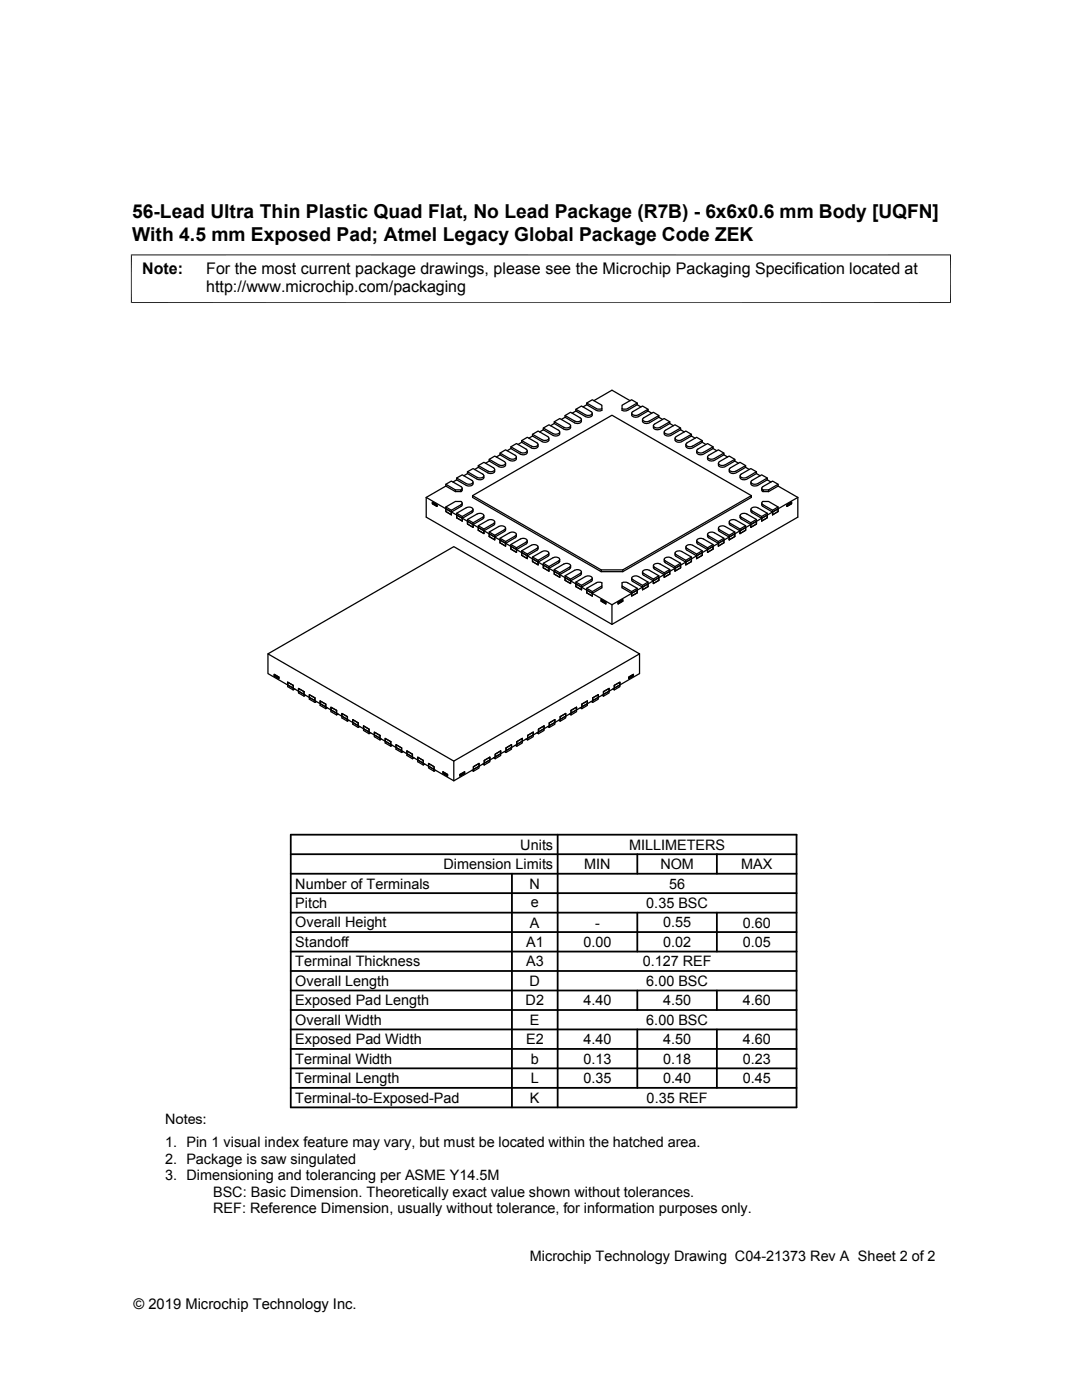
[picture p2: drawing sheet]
<svg xmlns="http://www.w3.org/2000/svg" width="216mm" height="279mm" viewBox="0 0 216 279" stroke-linecap="round" stroke-linejoin="round" font-family="sans-serif">
<g fill="none" stroke="#000" stroke-width=".25">
<path d="M125.7 80l-3.6-2.1-3.6 2.1M85 99.3l37.1 21.4 37.1-21.4M85 99.3v3.9l37.1 21.4 37.1-21.4v-3.9M89 96.6l1.9 1.2v.3M89 97v-.4l1.1-.6 1.9 1.1a.35 .35 0 0 1 .2 .3 .35 .35 0 0 1-.2 .4M89 97l-4 2.3M89 97l1.9 1.1h1.1M90.9 97.8h1.1v.3M91.1 95.4l1.9 1.1a.94 .94 0 0 0 1.4-.3l-.1-.3-2.1-1.1-1.1 .6v.4M91.1 95.8l-.7 .4M91.1 95.8l2.1 1.1a.77 .77 0 0 0 .8 .1 .77 .77 0 0 0 .4-.8M92.2 97.5v.4l-.2 .2"/>
<path d="M93.3 94.1l1.9 1.2a.96 .96 0 0 0 1.3-.4l-.1-.2-2-1.2-1.1 .6v.4M93.3 94.5l2 1.2a.77 .77 0 0 0 .9 0 .77 .77 0 0 0 .3-.7M93.3 94.5l-.8 .5M94.3 98.9l25.7 14.8M95.4 92.9l2 1.1a.96 .96 0 0 0 1.3-.3l-.2-.3-1.9-1.1-1.2 .6v.4M95.4 93.3l-.7 .4M95.4 93.3l2.1 1.1a.75 .75 0 0 0 .8 .1 .75 .75 0 0 0 .4-.8M97.6 91.7l1.9 1.1a.81 .81 0 0 0 1.4-.4l-2.2-1.4-1.1 .7v.3M97.6 92l-.7 .5M97.6 92l2.1 1.2a.77 .77 0 0 0 .8 0 .77 .77 0 0 0 .4-.7M99.8 90.4l1.9 1.1a.86 .86 0 0 0 1.3-.3l-.2-.3-1.9-1.1-1.1 .6v.4M99.8 90.8l-.8 .4"/>
<path d="M99.8 90.8l2 1.1a.77 .77 0 0 0 .9 .1 .77 .77 0 0 0 .3-.8M101.9 89.2l1.9 1.1a.89 .89 0 0 0 1.4-.4l-.2-.3-1.9-1.1-1.2 .7v.3M101.9 89.5l-.7 .5M101.9 89.5l1.9 1.1a.96 .96 0 0 0 1.4-.3v-.3M104.1 87.9l1.9 1.1a.94 .94 0 0 0 1.4-.3l-.3-.3-1.9-1.1-1.1 .6v.4M104.1 88.3l-.7 .4M104.1 88.3l2 1.1a.77 .77 0 0 0 .9 .1 .77 .77 0 0 0 .4-.8M106.3 86.7l1.9 1.1a.96 .96 0 0 0 1.3-.4l-.2-.3-1.9-1.1-1.1 .7v.3M106.3 87l-.8 .5M106.3 87l2 1.2a.77 .77 0 0 0 .8 0 .77 .77 0 0 0 .4-.7M108.4 85.4l1.9 1.1a.96 .96 0 0 0 1.4-.3l-.2-.3-2-1.1-1.1 .6v.4M108.4 85.8l-.7 .4"/>
<path d="M108.4 85.8l2.1 1.1a.75 .75 0 0 0 .8 .1 .75 .75 0 0 0 .4-.8M110.6 84.2l1.9 1.1a.81 .81 0 0 0 1.3-.4l-2.1-1.4-1.1 .7v.3M110.6 84.5l-.7 .5M110.6 84.5l2 1.2a.77 .77 0 0 0 .9 0 .77 .77 0 0 0 .4-.7M112.8 82.9l1.9 1.1a.98 .98 0 0 0 1.3-.2l-.2-.4-1.9-1.1-1.1 .6v.4M112.8 83.3l-.8 .4M112.8 83.3l2 1.1a.78 .78 0 0 0 .8 .1 .78 .78 0 0 0 .4-.8M114.9 81.7l1.9 1.1a.85 .85 0 0 0 1.4-.4l-.3-.3-1.9-1.1-1.1 .7v.3M114.9 82l-.7 .5M114.9 82l1.9 1.1a.8 .8 0 0 0 .9 .2 .8 .8 0 0 0 .5-.8M117.1 80.8v-.4l2 1.2 1-.1M117.1 80.4l1.1-.6 1.9 1.1v1l-.4 .1-.6-.1-2-1.1"/>
<path d="M117.1 80.8l-.8 .4M127.1 80.4l-1.1-.6-1.9 1.1v1l.4 .1 .7-.1 1.9-1.1M127.1 80.8v-.4l-2 1.2-1-.1M127.1 80.8l.8 .4M129.3 81.7l-1.1-.7-1.9 1.1a.41 .41 0 0 0-.2 .6 .41 .41 0 0 0 .5 .2l.8-.1 1.9-1.1v.3M129.3 82l-2 1.2a.77 .77 0 0 1-.9 0 .77 .77 0 0 1-.4-.7M129.3 82l.7 .5M131.5 82.9l-1.1-.6-2 1.1a.41 .41 0 0 0-.1 .5 .41 .41 0 0 0 .5 .2l.8-.1 1.9-1.1v.4M131.5 83.3l-1.9 1.1a.81 .81 0 0 1-.9 .1 .81 .81 0 0 1-.5-.8M131.5 83.3l.7 .4M133.6 84.2l-1.1-.7-1.9 1.1a.34 .34 0 0 0-.2 .4 .34 .34 0 0 0 .3 .3h.9l2-1.1v.3M133.6 84.5l-1.9 1.1a.79 .79 0 0 1-.9 .2 .79 .79 0 0 1-.4-.8"/>
<path d="M133.6 84.5l.8 .5M135.8 85.4l-1.1-.6-1.9 1.1a.35 .35 0 0 0-.3 .3 .35 .35 0 0 0 .3 .4h1l2-1.2v.4M135.8 85.8l-1.9 1.1a.8 .8 0 0 1-.9 .1 .8 .8 0 0 1-.5-.8M135.8 85.8l.7 .4M138 86.7l-1.2-.7-2 1.3a.73 .73 0 0 0 .4 .7 .73 .73 0 0 0 .8-.2l2-1.1v.3M138 87l-2 1.1a.8 .8 0 0 1-.9 .2 .8 .8 0 0 1-.4-.8M138 87l.7 .5M140.1 87.9l-1.1-.6-1.9 1.1a.45 .45 0 0 0-.1 .6 .45 .45 0 0 0 .5 .2l.7-.2 1.9-1.1v.4M140.1 88.3l-1.9 1.1a.81 .81 0 0 1-.9 .1 .81 .81 0 0 1-.4-.8M140.1 88.3l.8 .4M142.3 89.2l-1.1-.7-1.9 1.1a.45 .45 0 0 0-.2 .6 .45 .45 0 0 0 .6 .2l.7-.1 1.9-1.1v.3M142.3 89.5l-1.9 1.1a.81 .81 0 0 1-.9 .2 .81 .81 0 0 1-.5-.8"/>
<path d="M142.3 89.5l.7 .5M144.4 90.4l-1.1-.6-2 1.1a.45 .45 0 0 0 0 .6 .45 .45 0 0 0 .5 .2l.7-.2 1.9-1.1v.4M144.4 90.8l-1.9 1.1a.81 .81 0 0 1-.9 .1 .81 .81 0 0 1-.4-.8M144.4 90.8l.8 .4M146.6 91.7l-1.1-.7-1.9 1.1a.38 .38 0 0 0-.2 .5 .38 .38 0 0 0 .4 .2h.9l1.9-1.1v.3M146.6 92l-1.9 1.1a.79 .79 0 0 1-.9 .2 .79 .79 0 0 1-.4-.8M146.6 92l.8 .5M148.8 92.9l-1.1-.6-1.9 1.1a.37 .37 0 0 0-.3 .4 .37 .37 0 0 0 .4 .3l1-.1 1.9-1.1v.4M149.5 93.7l-.7-.4-1.9 1.1a.8 .8 0 0 1-.9 .1 .8 .8 0 0 1-.5-.8M149.9 98.9l-27.8-16-27.8 16v.4l25.7 14.8h4.3l25.6-14.8v-.4l-25.6 14.8v.4M150.9 94.1l-1.1-.6-1.9 1.1a.44 .44 0 0 0-.1 .6 .44 .44 0 0 0 .5 .2l.7-.1 1.9-1.2v.4M150.9 94.5l-1.9 1.1a.8 .8 0 0 1-.9 .2 .8 .8 0 0 1-.4-.8"/>
<path d="M150.9 94.5l.8 .5M152 97.5v.4l.2 .2h1.2M153.1 95.4l-1.1-.6-1.9 1.1a.44 .44 0 0 0-.2 .5 .44 .44 0 0 0 .6 .2l.7-.1 1.9-1.1v.4M153.1 95.8l-1.9 1.1a.81 .81 0 0 1-.9 .1 .81 .81 0 0 1-.5-.8M153.1 95.8l.7 .4M153.4 97.8h-1.2v.3M155.3 96.6l-1.9 1.2v.3M155.3 97v-.4l-1.1-.6-2 1.1a.35 .35 0 0 0-.2 .3 .35 .35 0 0 0 .2 .4M155.3 97l3.9 2.3M155.3 97l-1.9 1.1M86.3 100.2l.9 .6v.3l-.9-.6zM89 101.2l1.9-1.1h1.1a.35 .35 0 0 1 .2 .3 .35 .35 0 0 1-.2 .3l-1.9 1.1v.9l-1.1-.6v-.9l1.1 .6"/>
<path d="M91.1 102.4l1.9-1.1a.97 .97 0 0 1 1.4 .3l-.1 .3-2.1 1.2v.9l-1.1-.7zM91.1 102.4l1.1 .7M91.1 103.3v-.5l1.1 .6M92.2 100.4l-.1 .6-2 1.2-1.1-.7v.6l1.1 .6v-.5M93.3 103.7l1.9-1.1a.79 .79 0 0 1 1.3 .4l-2.1 1.3v.9l-1.1-.6zM93.3 103.7l1.1 .6M93.3 104l1.1 .7v.5l-1.1-.6zM94.4 101.6l-.1 .7-2.1 1.1v.6l-1.1-.7M95.4 104.9l2-1.1a.73 .73 0 0 1 .8-.2 .73 .73 0 0 1 .4 .7l-2 1.3v.9l-1.2-.7zM95.4 104.9l1.2 .7M95.4 105.8v-.5l1.2 .6M96.5 102.9l-.1 .6-2 1.2"/>
<path d="M97.6 106.2l1.9-1.1a.81 .81 0 0 1 1.4 .4l-2.2 1.3v.9l-1.1-.6zM97.6 106.2l1.1 .6M97.6 107.1v-.6l1.1 .7M98.7 104.1l-.1 .7-2 1.1v.6l-1.2-.7M99.8 107.4l1.9-1.1a.98 .98 0 0 1 1.3 .3l-.2 .4-1.9 1.1v.9l-1.1-.7zM99.8 107.4l1.1 .7M99.8 108.3v-.5l1.1 .6M100.9 105.4l-.2 .6-2 1.2v.5l-1.1-.6M101.9 108.7l1.2 .6M101.9 108.7l1.9-1.1a.95 .95 0 0 1 1.4 .3l-.2 .3-1.9 1.1v.9l-1.2-.6zM101.9 109l1.2 .7v.5l-1.2-.6zM103 106.6l-.1 .7-2 1.1v.6l-1.1-.7"/>
<path d="M104.1 109.9l1.9-1.1a.96 .96 0 0 1 1.4 .3l-.2 .3-2 1.2v.9l-1.1-.7zM104.1 109.9l1.1 .7M104.1 110.8v-.5l1.1 .6M105.2 107.9l-.1 .6-2 1.2M106.3 111.2l1.9-1.1a.97 .97 0 0 1 1.3 .3l-.1 .2-2 1.2v.9l-1.1-.6zM106.3 111.2l1.1 .6M106.3 112.1v-.6l1.1 .7M107.4 109.1l-.2 .6-2 1.2v.6l-1.1-.7M108.4 112.4l1.9-1.1a.97 .97 0 0 1 1.4 .3l-.2 .4-2 1.1v.9l-1.1-.7zM108.4 112.4l1.1 .7M108.4 113.3v-.5l1.1 .6M109.5 110.4l-.1 .6-2 1.2v.5l-1.1-.6"/>
<path d="M110.6 113.7l1.9-1.1a.85 .85 0 0 1 1.3 .4l-2.1 1.3v.9l-1.1-.6zM110.6 113.7l1.1 .6M110.6 114l1.1 .7v.5l-1.1-.6zM111.7 111.6l-.2 .6-2 1.2v.6l-1.1-.7M112.8 114.9l1.9-1.1a.98 .98 0 0 1 1.3 .3l-.2 .3-1.9 1.2v.9l-1.1-.7zM112.8 114.9l1.1 .7M112.8 115.3l1.1 .6v.6l-1.1-.7zM113.9 112.9l-.2 .6-2 1.2M114.9 116.2l1.1 .6M114.9 116.2l2.3-1.3 .7 .1 .3 .4-.3 .3-1.9 1.1v.9l-1.1-.6zM114.9 117.1v-.6l1.1 .7M116 114.1l-.1 .6-2 1.2"/>
<path d="M117.1 117.4l1.1 .7M118.2 115.4l-.2 .6-2 1.2v.5l-1.1-.6M120 119.7l.9 .5v.3l-.9-.5zM120.1 116.9v-.6l-.7-.1-2.3 1.2v.9l1.1 .7v-.9l1.9-1.2v.4l-1.9 1.1v.6l-1.1-.7v-.5l1.1 .6M124.1 116.9v-.6l.7-.1 2.3 1.2v.9l-1.1 .7v-.9l1.1-.7M124.3 113.7h-4.3v.4M126 118.1l-1.9-1.2v.4l1.9 1.1 1.1-.6v.5l-1.1 .7v-.6M126 115.4l.2 .6 2 1.2 1.1-.7v.6l-1.1 .6v-.5M126.1 115.2a1.11 1.11 0 0 1 1.3-.1l1.9 1.1v.9l-1.1 .6v-.9l-1.9-1.1-.2-.2zM128.2 114.1l.1 .6 2.1 1.2 1.1-.6v.5l-1.1 .7v-.6M128.2 114a1.13 1.13 0 0 1 1.4-.2l1.9 1.1v.9l-1.1 .7v-.9l-2-1.2-.2-.2zM129.3 116.2l-1.1 .6"/>
<path d="M130.4 112.9l.1 .6 2 1.2 1.1-.7v.6l-1.1 .6v-.5M130.5 112.7l.4-.2h.6l2.1 1.2v.9l-1.1 .6v-.9l-2-1.2-.1-.2zM131.5 114.9l-1.1 .7M132.5 111.6l.2 .7 2 1.1 1.1-.6v.5l-1.1 .7v-.6M132.6 111.4l.5-.2h.5l2.2 1.2v.9l-1.1 .7v-.9l-2-1.2-.2-.2zM133.6 113.7l-1.1 .6M134.7 110.4v.4l.2 .2 1.9 1.2 1.2-.7v.6l-1.2 .6v-.5M134.8 110.2l.4-.2h.6l2.2 1.2v.9l-1.2 .6v-.9l-2-1.2-.1-.2zM135.8 112.4l-1.1 .7M136.9 109.1l.1 .7 2 1.1v.6M137 108.9l.4-.2h.6l2.1 1.2v.9l-1.1 .7v-.9l-2.1-1.3zM138 111.2l-1.2 .6"/>
<path d="M139 110.9l1.1-.6v.5l-1.1 .7M139 107.9l.2 .6 2 1.2 1.1-.7v.6l-1.1 .6v-.5M139.1 107.7l.9-.3 2.3 1.3v.9l-1.1 .6v-.9l-2.1-1.2zM140.1 109.9l-1.1 .7M141.2 106.6l.1 .6 2 1.2v.6M141.3 106.4l.4-.2h.6l2.1 1.2v.9l-1.1 .7v-.9l-1.9-1.1-.2-.3zM142.3 108.7l-1.1 .6M143.3 108.4l1.1-.6v.5l-1.1 .7M143.4 105.4v.4l.1 .2 2 1.2v.5M143.4 105.2l.5-.2h.6l2.1 1.2v.9l-1.1 .6v-.9l-1.9-1.1-.2-.3zM144.4 107.4l-1.1 .7M145.5 107.2l1.1-.7v.6l-1.1 .6"/>
<path d="M145.5 104.1v.5l.2 .2 2 1.1v.6M145.6 103.9l.5-.2h.5l2.2 1.2v.9l-1.1 .7v-.9l-2.1-1.2-.1-.2zM146.6 106.2l-1.1 .6M147.7 105.9l1.1-.6v.5l-1.1 .7M147.7 102.9l.1 .6 2 1.2 1.1-.7v.6l-1.1 .6v-.5M147.8 102.7l.4-.2h.6l2.1 1.2v.9l-1.1 .6v-.9l-2-1.1-.1-.3zM148.8 104.9l-1.1 .7M149.8 101.6l.2 .7 2 1.1M149.9 101.4l.5-.2h.5l2.2 1.2v.9l-1.1 .7v-.9l-2-1.2-.2-.2zM150.9 103.7l-1.1 .6M152 103.4l1.1-.6v.5l-1.1 .7zM152 100.4l.1 .6 2.1 1.2v.5"/>
<path d="M152.1 100.2l.1-.1h1.2l1.9 1.1v.9l-1.1 .6v-.9l-2-1.1-.2-.2zM153.1 102.4l-1.1 .7M154.2 102.2l1.1-.7v.6l-1.1 .6M155.3 101.2l-1.1 .6M157 100.8l.9-.6v.3l-.9 .6zM53.5 130.5l37.1-21.4 37 21.4-37 21.4zM54.7 134.6l.9 .5v.3l-.9-.5zM57.4 136.1l1.1 .7v.5l-1.1-.6zM58.8 137.5l-.3 .2v-.9l-1.1-.7v.9l1.1 .7M59.6 137.4l1.1 .6v.6l-1.1-.7zM60.7 138l-1.1-.6v.9l1.1 .6M60.7 138v.9l.3-.2"/>
<path d="M61.7 138.6l1.1 .7v.5l-1.1-.6zM63.1 140l-.3 .2v-.9l-1.1-.7v.9l1.1 .7M63.9 139.9l1.1 .6v.6l-1.1-.7zM118 140l.3 .2v-.9l1.1-.7v.9l-1.1 .7M118.3 139.3l1.1-.7v.6l-1.1 .6zM120.1 138.7l.3 .2v-.9l1.1-.6v.9l-1.1 .6M120.4 138l1.1-.6v.5l-1.1 .7zM122.1 120.7v3.9M122.3 137.5l.3 .2v-.9l1.1-.7v.9l-1.1 .7M122.6 136.8l1.1-.7v.6l-1.1 .6zM123.3 120.2l1-.5v.3l-1 .5zM125.5 135.1l.9-.5v.3l-.9 .5z"/>
<path d="M127.6 130.5v3.9l-37 21.4-37.1-21.4v-3.9M65.3 141.2l-.3 .2v-.9l-1.1-.6v.9l1.1 .6M66 141.1l1.2 .7v.5l-1.2-.6zM67.2 141.8l-1.2-.7v.9l1.2 .7M67.2 141.8v.9l.3-.2M68.2 142.4l1.1 .6v.6l-1.1-.7zM69.3 143l-1.1-.6v.9l1.1 .6M69.3 143v.9l.3-.2M70.4 143.6l1.1 .7v.5l-1.1-.6zM71.5 144.3l-1.1-.7v.9l1.1 .7M71.5 144.3v.9l.3-.2M72.5 144.9l1.1 .6v.6l-1.1-.7z"/>
<path d="M74 146.2l-.4 .2v-.9l-1.1-.6v.9l1.1 .6M74.7 146.1l1.1 .7v.5l-1.1-.6zM75.8 146.8l-1.1-.7v.9l1.1 .7M75.8 146.8v.9l.3-.2M76.9 147.4l1.1 .6v.6l-1.1-.7zM78 148l-1.1-.6v.9l1.1 .6M78 148v.9l.3-.2M79 148.6l1.1 .7v.5l-1.1-.6zM80.1 149.3l-1.1-.7v.9l1.1 .7M80.1 149.3v.9l.4-.2M81.2 149.9l1.1 .6v.6l-1.1-.7zM82.6 151.2l-.3 .2v-.9l-1.1-.6v.9l1.1 .6"/>
<path d="M83.4 151.1l1.1 .7v.5l-1.1-.6zM84.5 151.8l-1.1-.7v.9l1.1 .7M84.5 151.8v.9l.3-.2M85.5 152.4l1.1 .6v.6l-1.1-.7zM85.5 152.4l1.1 .6v.9l-1.1-.6zM86.9 153.7l-.3 .2M88.4 154l.9 .6v.3l-.9-.6zM90.6 151.9v3.9M91.8 154.6l.9-.6v.3l-.9 .6zM94.2 153.7l.3 .2v-.9l1.1-.6v.9l-1.1 .6M94.5 153l1.1-.6v.5l-1.1 .7zM96.3 152.5l.3 .2v-.9l1.1-.7v.9l-1.1 .7"/>
<path d="M96.6 151.8l1.1-.7v.6l-1.1 .6zM98.5 151.2l.3 .2v-.9l1.1-.6v.9l-1.1 .6M98.8 150.5l1.1-.6v.5l-1.1 .7zM100.6 150l.4 .2v-.9l1.1-.7v.9l-1.1 .7M101 149.3l1.1-.7v.6l-1.1 .6zM102.8 148.7l.3 .2v-.9l1.1-.6v.9l-1.1 .6M103.1 148l1.1-.6v.5l-1.1 .7zM105 147.5l.3 .2v-.9l1.1-.7v.9l-1.1 .7M105.3 146.8l1.1-.7v.6l-1.1 .6zM107.1 146.2l.3 .2v-.9l1.2-.6v.9l-1.2 .6M107.4 145.5l1.2-.6v.5l-1.2 .7zM109.3 145l.3 .2v-.9l1.1-.7v.9l-1.1 .7"/>
<path d="M109.6 144.3l1.1-.7v.6l-1.1 .6zM111.5 143.7l.3 .2v-.9l1.1-.6v.9l-1.1 .6M111.8 143l1.1-.6v.5l-1.1 .7zM113.6 142.5l.3 .2v-.9l1.1-.7v.9l-1.1 .7M113.9 141.8l1.1-.7v.6l-1.1 .6zM115.8 141.2l.3 .2v-.9l1.1-.6v.9l-1.1 .6M116.1 140.5l1.1-.6v.5l-1.1 .7z"/>
</g>
<path d="M26.1 50.9h163.7M26.2 50.8v9.7M189.7 50.8v9.7M26.1 60.4h163.7" fill="none" stroke="#000" stroke-width=".2"/>
<g fill="none" stroke="#000" stroke-width=".36">
<path d="M58 178.2h100.9M58 174.4h100.9M58 170.5h100.9M58 166.6h100.9v54.4h-100.9zM102.2 174.4v46.6M111.3 166.6v54.4M127.2 170.5v3.9M143 170.5v3.9M58 186h100.9M58 182.1h100.9M58 197.7h100.9M58 193.8h100.9"/>
<path d="M58 189.9h100.9M127.2 182.1v7.8M127.2 197.7v3.9M143 182.1v7.8M143 197.7v3.9M58 213.2h100.9M58 205.4h100.9M58 201.6h100.9M58 209.3h100.9M58 217.1h100.9M127.2 205.4v11.7M143 205.4v11.7"/>
</g>
<g font-size="3.8">
<text x="26.4" y="43.5">56-Lead Ultra Thin Plastic Quad Flat, No Lead Package (R7B) - 6x6x0.6 mm Body [UQFN]</text>
<text x="26.4" y="48">With 4.5 mm Exposed Pad; Atmel Legacy Global Package Code ZEK</text>
</g>
<g font-size="3.2">
<text x="28.4" y="54.6">Note:</text>
<text x="41.1" y="58.3">http://www.microchip.com/packaging</text>
<text x="41.1" y="54.6">For the most current package drawings, please see the Microchip Packaging Specification located at</text>
</g>
<g font-size="2.9">
<text x="88.5" y="173.4">Dimension Limits</text>
<text x="103.8" y="169.6">Units</text>
<text x="116.6" y="173.4">MIN</text>
<text x="125.5" y="169.6">MILLIMETERS</text>
<text x="131.8" y="173.4">NOM</text>
<text x="147.9" y="173.4">MAX</text>
<text x="58.9" y="177.3">Number of Terminals</text>
<text x="105.7" y="177.3">N</text>
<text x="133.5" y="177.3">56</text>
<text x="58.9" y="185.1">Overall Height</text>
<text x="58.9" y="181.2">Pitch</text>
<text x="105.7" y="185.1">A</text>
<text x="105.9" y="180.9">e</text>
<text x="118.7" y="185.1">-</text>
<text x="128.9" y="181.2">0.35 BSC</text>
<text x="132.3" y="185.1">0.55</text>
<text x="148.2" y="185.1">0.60</text>
<text x="58.9" y="189">Standoff</text>
<text x="105" y="189">A1</text>
<text x="116.4" y="189">0.00</text>
<text x="132.3" y="189">0.02</text>
<text x="148.2" y="189">0.05</text>
<text x="58.9" y="192.9">Terminal Thickness</text>
<text x="58.9" y="196.8">Overall Length</text>
<text x="105" y="192.9">A3</text>
<text x="105.7" y="196.8">D</text>
<text x="128.2" y="192.9">0.127 REF</text>
<text x="128.9" y="196.8">6.00 BSC</text>
<text x="58.9" y="200.6">Exposed Pad Length</text>
<text x="104.9" y="200.7">D2</text>
<text x="116.4" y="200.6">4.40</text>
<text x="132.3" y="200.6">4.50</text>
<text x="148.2" y="200.6">4.60</text>
<text x="58.9" y="204.5">Overall Width</text>
<text x="58.9" y="208.4">Exposed Pad Width</text>
<text x="105" y="208.4">E2</text>
<text x="105.7" y="204.5">E</text>
<text x="116.4" y="208.4">4.40</text>
<text x="128.9" y="204.5">6.00 BSC</text>
<text x="132.3" y="208.4">4.50</text>
<text x="148.2" y="208.4">4.60</text>
<text x="58.9" y="212.3">Terminal Width</text>
<text x="105.9" y="212.3">b</text>
<text x="116.4" y="212.3">0.13</text>
<text x="132.3" y="212.3">0.18</text>
<text x="148.2" y="212.3">0.23</text>
<text x="58.9" y="216.2">Terminal Length</text>
<text x="58.9" y="220.1">Terminal-to-Exposed-Pad</text>
<text x="105.7" y="220.1">K</text>
<text x="105.9" y="216.2">L</text>
<text x="116.4" y="216.2">0.35</text>
<text x="129" y="220.1">0.35 REF</text>
<text x="132.3" y="216.2">0.40</text>
<text x="148.2" y="216.2">0.45</text>
<text x="32.9" y="224.3">Notes:</text>
<text x="32.9" y="228.9">1. Pin 1 visual index feature may vary, but must be located within the hatched area.</text>
<text x="32.9" y="232.2">2. Package is saw singulated</text>
<text x="32.9" y="235.5">3. Dimensioning and tolerancing per ASME Y14.5M</text>
<text x="42.5" y="238.8">BSC: Basic Dimension. Theoretically exact value shown without tolerances.</text>
<text x="42.5" y="242.2">REF: Reference Dimension, usually without tolerance, for information purposes only.</text>
<text x="105.7" y="251.7">Microchip Technology Drawing C04-21373 Rev A Sheet 2 of 2</text>
<text x="26.6" y="261.3">© 2019 Microchip Technology Inc.</text>
</g>
</svg>
